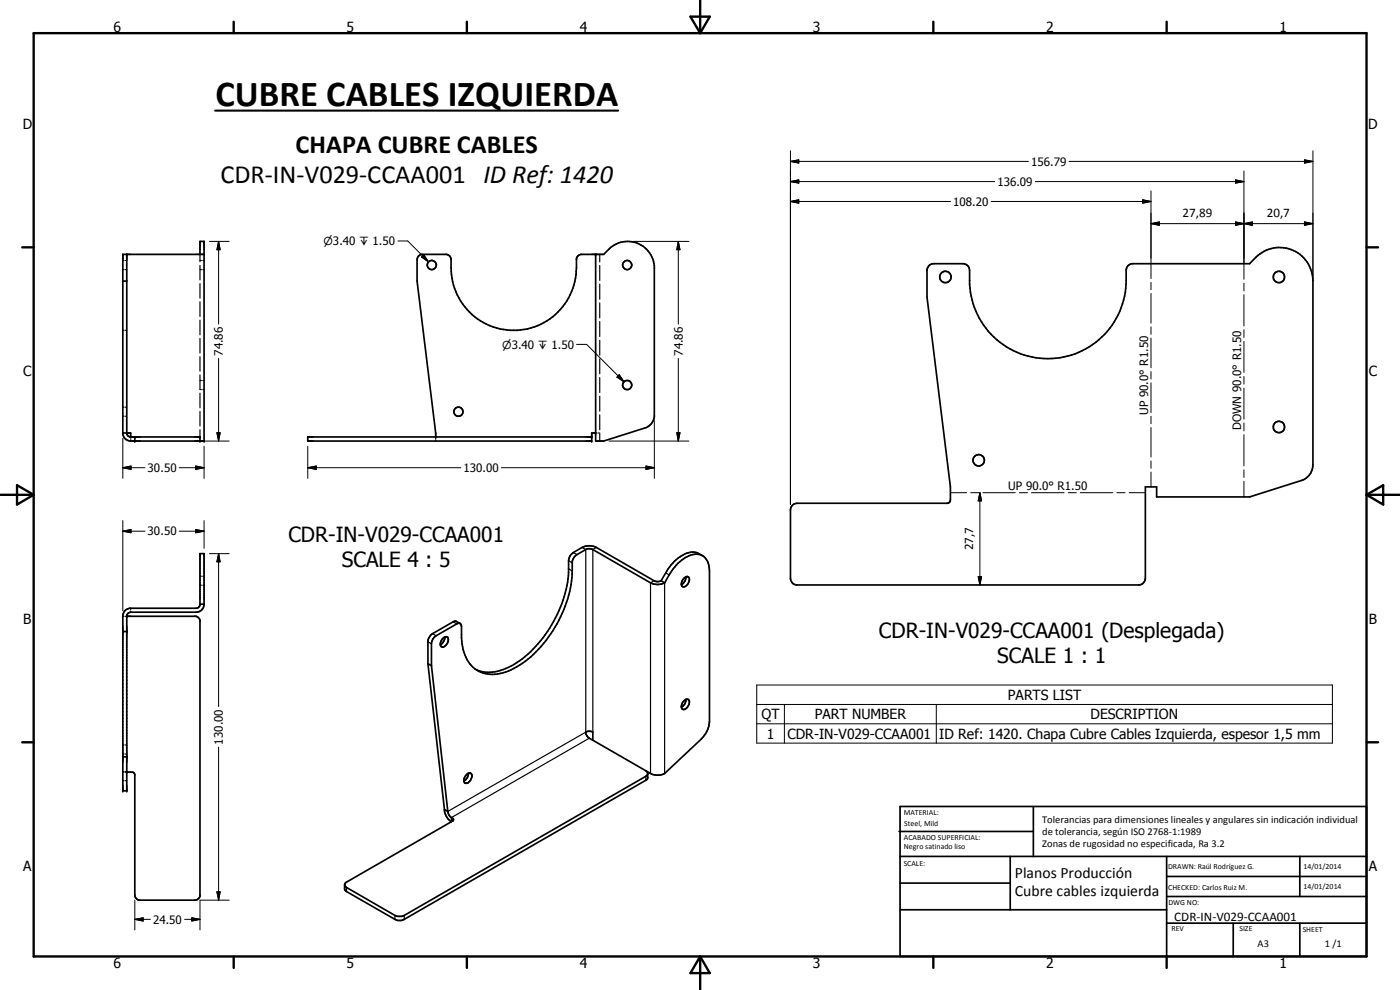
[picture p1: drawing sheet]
<svg xmlns="http://www.w3.org/2000/svg" width="420mm" height="297mm" viewBox="0 0 420 297" stroke-linecap="round" stroke-linejoin="round" font-family="sans-serif">
<g fill="#000">
<circle cx="36.9" cy="76.3" r=".25"/>
<circle cx="38" cy="76.3" r=".25"/>
<circle cx="178.8" cy="76.3" r=".25"/>
<circle cx="38" cy="129.9" r=".25"/>
<circle cx="40.5" cy="132.3" r=".25"/>
<circle cx="40.5" cy="131.1" r=".25"/>
<circle cx="60" cy="132.3" r=".25"/>
<circle cx="60" cy="131.1" r=".25"/>
<circle cx="61.2" cy="132.3" r=".25"/>
<circle cx="130.8" cy="131.1" r=".25"/>
<circle cx="177.6" cy="131.1" r=".25"/>
<circle cx="177.6" cy="132.3" r=".25"/>
<circle cx="178.8" cy="129.9" r=".25"/>
<circle cx="60" cy="166.1" r=".25"/>
<circle cx="61.2" cy="166.1" r=".25"/>
<circle cx="36.9" cy="189.5" r=".25"/>
<circle cx="38" cy="189.5" r=".25"/>
<circle cx="38" cy="184.9" r=".25"/>
<circle cx="36.9" cy="237.3" r=".25"/>
<circle cx="36.9" cy="227.1" r=".25"/>
<circle cx="38" cy="237.3" r=".25"/>
<circle cx="38" cy="227.1" r=".25"/>
<circle cx="38" cy="231.7" r=".25"/>
</g>
<g fill="none" stroke="#000" stroke-width=".51">
<path d="M38 76.3v53.9l.3 .5 .7 .4h21v1.2M60 76.3v-3.9h1.2v59.9h-22a2.44 2.44 0 0 1-2.3-2v-54h24.3M178.8 76.3v56h2.4l12.4-3.9a4 4 0 0 0 2.8-3.3v-45.3a8.1 8.1 0 0 0-13.2-5.5l-2 2h-6.9l-1 .6-.3 .5a20.4 20.4 0 0 1-4.8 15.4 18.8 18.8 0 0 1-20.8 5.1 18.8 18.8 0 0 1-12-17.6v-2.4a1.64 1.64 0 0 0-1.3-1.6h-7.6l-1 .6-.3 1v6.4l5.6 46.8M278.7 79.8l1.2-.7h9.4a1.98 1.98 0 0 1 1.7 2 24.7 24.7 0 0 0 4.2 16.4 23.5 23.5 0 0 0 26.3 9.1 23.5 23.5 0 0 0 16.5-22.5v-3a1.98 1.98 0 0 1 1.6-2h35.4l1.9-1.9a10 10 0 0 1 10.9-2.2 10 10 0 0 1 6.2 9.2v55.2a5.1 5.1 0 0 1-3.5 4.8l-15.5 4.9h-27.9v-3h-3.4v27.4a2.09 2.09 0 0 1-2 2h-102.5a2 2 0 0 1-2-2v-20.5a2 2 0 0 1 2-2h45.2l.7-.6 .1-4.3-7-57v-8zM36.9 84.3h1.1M36.9 129.9h2.3v1.2M40.5 131.1v1.2M178.8 129.9h-1.2v2.4h-85.2v-1.2h85.2M198.4 174.2l-.8 .3-1.1-.1-17.5-10.1a5 5 0 0 0-4.3 0l-2.6 1.5a3.2 3.2 0 0 0-1.5 2.5 36.5 36.5 0 0 1-13.8 29.4 15.7 15.7 0 0 1-12.7 3.7l-1.2-.5M198.4 174.2l1.1 .7M199.5 174.9a4.9 4.9 0 0 1-4.3 0l-17.5-10.1h-1.7l-2.9 1.6-.7 .6-.6 1.3a36.8 36.8 0 0 1-10.9 27.3 21.5 21.5 0 0 1-12.4 6.7 8.8 8.8 0 0 1-9.5-7.4 27.9 27.9 0 0 1-.5-7.2l-.3-.6h-.9l-6.4 3.7-.9 .8-.5 1.3v6.8M199.5 174.9l1.3-2.4a10.7 10.7 0 0 1 8.4-6.2 4 4 0 0 1 3.7 4.4v45.8a8 8 0 0 1-2.5 5.3l-10.9 10.3a4.5 4.5 0 0 1-4.3 0l-1.3-.8"/>
<path d="M205.2 173.6a.93 .93 0 0 1 1.3-.6 .93 .93 0 0 1 .3 1.4 1.84 1.84 0 0 1-2 1.6 1.77 1.77 0 0 1 .4-2.4zM205.8 173.1a2.39 2.39 0 0 1-1.3 2.3M210.9 166.8a5.2 5.2 0 0 0-6.9 .3 14.3 14.3 0 0 0-4.2 4.8l-1.4 2.3M36.9 189.5h1.1M37.5 183.2l1.4-.7h19.9l.8-.3 .4-.7v-15.4h1.2v15.2a2.38 2.38 0 0 1-2.4 2.4h-19.6l-.7 .2-.5 .7v52.7h-1.1v-52.8zM38 184.9h20.7l.8 .4 .5 .6v82.9l-.7 1.1-.6 .2h-16.9l-.6-.2-.5-.6-.2-.5v-36.3l-.3-.6-.4-.2h-1.8M60 181.3h1.2M128.4 199.1l1.1 .6M128.4 199.1l5 43.8M129.5 199.7l4.9 43.8M132.8 191.6a.9 .9 0 0 1 .9-.5 .9 .9 0 0 1 .8 .5 2.2 2.2 0 0 1-1.9 2.5 1.62 1.62 0 0 1 .2-2.5zM133.5 191.1a2.76 2.76 0 0 1-1.3 2.3"/>
<path d="M138.1 187.1l-1.2-.7-.9 .2-6.2 3.5-.7 .7-.7 1.5v6.8M205 210.6a1.08 1.08 0 0 1 1.8-.4 1.96 1.96 0 0 1-2 2.6 1.74 1.74 0 0 1 .2-2.2zM205.8 209.8l-.3 1.4-1 1M36.9 227.1h1.1M139.9 232.5a.97 .97 0 0 1 1.5-.5 .97 .97 0 0 1 0 1.6 1.63 1.63 0 0 1-1.7 1.4 1.51 1.51 0 0 1 .2-2.5zM140.5 232a2.39 2.39 0 0 1-1.3 2.3M177.9 222.1v-2.4a1.59 1.59 0 0 0-2.1 .2l.3 .8 .5 .7 17.2 9.9 .6 .7v1.5l-.2 .3-73.4 42.3-1.4 .1-.9-.4-14.7-8.4-.4-.7v-1.2M194.4 232.2l-.6 .7-72.7 41.9-.7 .2-1.6-.2-14.8-8.5a.86 .86 0 0 1-.6-.8 .86 .86 0 0 1 .6-.8l31.8-18.4 .3-.3-.1-.4a2.65 2.65 0 0 1-1.6-2.1M133.4 242.9a4.7 4.7 0 0 0 2.1 3.6M133.4 242.9l1 .6M269.8 249.5h40.3M270.1 242h140v45h-140z"/>
<path d="M270.1 257h140M303.2 257v16M310.1 242v15M350.1 257v30M390.1 257v12M270.1 265h33.1M270.1 273h80M350.1 277h60M350.1 269h60M350.1 263h60M370.1 277v10M390.1 277v10"/>
<circle cx="129.6" cy="79.5" r="1.37"/>
<circle cx="188.2" cy="79.5" r="1.36"/>
<circle cx="283.7" cy="83.1" r="1.7"/>
<circle cx="383.8" cy="83.1" r="1.71"/>
<circle cx="188.2" cy="115.5" r="1.38"/>
<circle cx="137.6" cy="123.5" r="1.36"/>
<circle cx="293.7" cy="138.1" r="1.7"/>
<circle cx="383.8" cy="128.1" r="1.7"/>
</g>
<g fill="none" stroke="#000" stroke-width=".35">
<path d="M36.9 78.1h.3M37.6 78.1h.4M60 76.3v2.2M60 79.6v4.4M60 78.1h.4M60.9 78.1h.3M180 76.3v2.3M180 79.7v4.5M36.9 80.9h.3M36.9 99.1h.3M37.6 80.9h.4M37.6 99.1h.4"/>
<path d="M60 85.1v4.4M60 90.6v4.4M60 96.1v4.4M60 80.9h.4M60.9 80.9h.3M180 85.3v4.5M180 90.9v4.5M180 96.5v4.5M60 101.5v4.4M60 107v4.4M60 112.5v4.4h.4M60 118v4.3"/>
<path d="M60 114.2h.4M60.9 116.9h.3M60.9 114.2h.3M180 102.1v4.5M180 107.7v4.4M180 113.3v4.5M180 118.9v4.5M36.9 124.9h.3M36.9 122.2h.3M37.6 124.9h.4M37.6 122.2h.4M39.2 131.1v.4"/>
<path d="M39.2 131.9v.4M60 123.4v4.4M60 128.9v2.2M130.8 131.1v.4M130.8 131.9v.4M178.8 129.9h.4M179.6 129.9h.4M180 124.5v4.4M180 130.1v2.2M60 175.6h.4M60 172.9h.4M60.9 175.6h.3"/>
<path d="M60.9 172.9h.3M170.6 168.3l1.1 .6M170.6 170.7l1.1 .6M172.1 165.8l1 .6M174.7 164.3l1.1 .6v54.8l-41.4 23.8M179 164.3l-1.1 .6v54.8M196.3 174.2l-1.1 .7v57.2M199.5 174.9v57.2M199.8 171.9l1 .6M36.9 184.9h.3M37.6 184.9h.4M39.2 182.5v.4"/>
<path d="M39.2 183.3v.4M128.4 192.6l1.1 .6M129.8 190.1l1.1 .7M136 186.6l1.1 .6M36.9 231.7h.3M36.9 226.2h.3M36.9 223.5h.3M36.9 234.2h.3M36.9 231.5h.3M37.6 231.7h.4M37.6 226.2h.4M37.6 223.5h.4"/>
<path d="M37.6 234.2h.4M37.6 231.5h.4M176.9 221.5l-41.4 23.8v1.2M193.8 232.9v1.2M135.8 245.5v.8M104 266.3v1.2M118.5 274.7v1.1M121.3 274.7v1.1"/>
</g>
<g fill="none" stroke="#000" stroke-width=".3">
<path d="M237.2 48.4l2.5-.4v.9zM237.2 54.5l2.5-.5v.9zM237.2 48.4h71.4M237.2 45.3v106.1M237.2 54.5h61.3M310.7 54.5h62.6M320.8 48.4h73.2M342.9 59.9l2.5 .6-2.5 .5zM345.4 57.3v26.3M370.8 54l2.5 .5-2.5 .4zM373.3 51.3v32.5M391.5 48l2.5 .4-2.5 .5z"/>
<path d="M394 45.3v38.9M62.9 72.4h5.9M65.6 72.4l.5 2.5h-1zM65.6 72.4v24.8M119.4 72.3h3l6.2 6.3M126.5 77.1l.7-.6 1.4 2.1zM127.2 76.5l1.4 2.1-2.1-1.5zM190 72.4h16.7M203.6 72.4l.5 2.5h-1zM203.6 72.4v24.8M237.2 60.5l2.5-.6v1.1zM237.2 60.5h48.1"/>
<path d="M297.5 60.5h47.9M345.4 67.1l2.5-.5v1zM345.4 67.1h48.6M370.8 66.6l2.5 .5-2.5 .5zM373.3 67.1l2.5-.5v1zM391.5 66.6l2.5 .5-2.5 .5zM345.4 84.7v2.2M345.4 88.1v8.9M345.4 98.1v2.2M373.3 85v2.3M373.3 88.4v9.4M373.3 98.9v2.4"/>
<path d="M65.6 107.5v24.8M173 103.3h3.1l11.2 11.3M185.8 112.4l1.5 2.2-2.1-1.4zM203.6 107.5v24.8M345.4 101.4v9M345.4 111.5v2.2M345.4 114.9v8.9M373.3 102.4v9.4M373.3 112.9v2.4M373.3 116.5v9.3M36.9 131.5v12M58.7 139.8l2.5 .5-2.5 .5z"/>
<path d="M60 132.3h8.8M61.2 133.9v9.6M65.1 129.8h1l-.5 2.5zM92.4 133.9v9.6M182.8 132.3h23.9M193.9 139.8l2.5 .5-2.5 .5zM196.4 126.2v17.3M203.1 129.8h1l-.5 2.5zM345.4 124.9v2.2M345.4 128.3v8.9M345.4 138.3v2.2M373.3 126.9v2.4"/>
<path d="M373.3 130.4v9.4M36.9 140.3l2.4-.5v1zM36.9 159.4l2.4-.5v1zM36.9 140.3h6.6M36.9 156.2v27.1M36.9 159.4h6.6M53.8 140.3h7.4M53.8 159.4h7.4M58.7 158.9l2.5 .5-2.5 .5zM61.2 156.2v8.3M92.4 140.3l2.5-.5v1zM92.4 140.3h45.9"/>
<path d="M150.5 140.3h45.9M285.2 147.8h4.9M291.3 147.8h2.5M294.1 147.8l.5 2.5h-1zM294.1 147.8v27.7M295 147.8h9.7M305.9 147.8h2.5M309.6 147.8h9.8M320.6 147.8h2.4M324.2 147.8h9.8M335.2 147.8h2.4M338.9 147.8h4.8"/>
<path d="M345.4 141.6v4.5M373.3 141v2.3M373.3 144.4v4.7M62.9 166.1h5.9M65.6 166.1l.5 2.5h-1zM65.6 166.1v45.9M293.6 173h1l-.5 2.5zM227.1 205.5h172.8v17.5h-172.8zM227.1 211.4h172.8M227.1 217.2h172.8M235.4 211.4v11.6M281 211.4v11.6"/>
<path d="M65.6 224.2v45.9M40.5 275.8l2.5-.4v1zM40.5 275.8h4.6M40.5 270.1v8.9M55.4 275.8h4.6M57.6 275.4l2.4 .4-2.4 .6zM65.1 267.6h1l-.5 2.5zM68.8 270.1h-8.8v8.9"/>
</g>
<g fill="none" stroke="#000" stroke-width=".71">
<path d="M10.1 9.9h400v277.1h-400zM70.1 6.5v3.4M140.1 6.5v3.4M207.2 5h5.8l-2.9 4.9zM210.1 0v9.9M280.1 6.5v3.4M350.1 6.5v3.4M6.7 74.2h3.4M410.1 74.2h3.5M.1 148.5h10M5.1 145.6l5 2.9-5 2.9zM410.1 148.5h10"/>
<path d="M410.1 148.5l5-2.9v5.8zM6.7 222.7h3.4M410.1 222.7h3.5M70.1 287v3.4M140.1 287v3.4M210.1 287v10M210.1 287l2.9 5h-5.8zM280.1 287v3.4M350.1 287v3.4"/>
</g>
<g fill="#000">
<path d="M237.2 48.4l2.5-.4v.9zM237.2 54.5l2.5-.5v.9zM237.2 60.5l2.5-.6v1.1zM370.8 54l2.5 .5-2.5 .4zM391.5 48l2.5 .4-2.5 .5zM65.6 72.4l.5 2.5h-1zM127.2 76.5l1.4 2.1-2.1-1.5zM203.6 72.4l.5 2.5h-1zM342.9 59.9l2.5 .6-2.5 .5zM345.4 67.1l2.5-.5v1zM370.8 66.6l2.5 .5-2.5 .5zM373.3 67.1l2.5-.5v1z"/>
<path d="M391.5 66.6l2.5 .5-2.5 .5zM185.8 112.4l1.5 2.2-2.1-1.4zM36.9 140.3l2.4-.5v1zM65.1 129.8h1l-.5 2.5zM92.4 140.3l2.5-.5v1zM203.1 129.8h1l-.5 2.5zM36.9 159.4l2.4-.5v1zM58.7 139.8l2.5 .5-2.5 .5zM58.7 158.9l2.5 .5-2.5 .5zM193.9 139.8l2.5 .5-2.5 .5zM294.1 147.8l.5 2.5h-1zM65.6 166.1l.5 2.5h-1z"/>
<path d="M293.6 173h1l-.5 2.5zM40.5 275.8l2.5-.4v1zM57.6 275.4l2.4 .4-2.4 .6zM65.1 267.6h1l-.5 2.5z"/>
</g>
<path d="M64.6 33.2h120.9" fill="none" stroke="#000" stroke-width=".63"/>
<text font-size="11" x="64.6" y="31.7">CUBRE CABLES IZQUIERDA</text>
<g font-size="7.9">
<text x="88.7" y="45.9">CHAPA CUBRE CABLES</text>
<text x="66.2" y="54.9">CDR-IN-V029-CCAA001 ID Ref: 1420</text>
</g>
<g font-size="6.3">
<text x="86.6" y="162.6">CDR-IN-V029-CCAA001</text>
<text x="102.6" y="170.1">SCALE 4 : 5</text>
<text x="263.8" y="191.5">CDR-IN-V029-CCAA001 (Desplegada)</text>
<text x="299.3" y="199.1">SCALE 1 : 1</text>
</g>
<g font-size="4.7">
<text x="304.6" y="263.5">Planos Producción</text>
<text x="304.6" y="268.9">Cubre cables izquierda</text>
</g>
<g font-size="4.2">
<text x="34" y="9.6">6</text>
<text x="104" y="9.6">5</text>
<text x="174" y="9.6">4</text>
<text x="244" y="9.6">3</text>
<text x="314" y="9.6">2</text>
<text x="384" y="9.6">1</text>
<text x="6.8" y="38.7">D</text>
<text x="410.6" y="38.7">D</text>
<text x="7" y="112.9">C</text>
<text x="410.8" y="112.9">C</text>
<text x="7" y="187.1">B</text>
<text x="410.8" y="187.1">B</text>
<text x="228.5" y="215.8">QT</text>
<text x="244.5" y="215.8">PART NUMBER</text>
<text x="302.5" y="210">PARTS LIST</text>
<text x="327.3" y="215.8">DESCRIPTION</text>
<text x="230.1" y="221.6">1</text>
<text x="236.3" y="221.6">CDR-IN-V029-CCAA001</text>
<text x="281.9" y="221.7">ID Ref: 1420. Chapa Cubre Cables Izquierda, espesor 1,5 mm</text>
<text x="7" y="261.4">A</text>
<text x="410.8" y="261.4">A</text>
<text x="34" y="290.4">6</text>
<text x="104" y="290.4">5</text>
<text x="174" y="290.4">4</text>
<text x="244" y="290.4">3</text>
<text x="314" y="290.4">2</text>
<text x="384" y="290.4">1</text>
</g>
<g font-size="3.9">
<text x="354.9" y="65.1">27,89</text>
<text x="380.2" y="65.1">20,7</text>
<text x="292" y="165.1" transform="rotate(-90 292 165.1)">27,7</text>
<text x="352.4" y="276.3">CDR-IN-V029-CCAA001</text>
</g>
<g font-size="3.5">
<text x="309.4" y="49.7">156.79</text>
<text x="299.3" y="55.8">136.09</text>
<text x="286.1" y="61.8">108.20</text>
<text x="66.9" y="106.8" transform="rotate(-90 66.9 106.8)">74.86</text>
<text x="204.9" y="106.8" transform="rotate(-90 204.9 106.8)">74.86</text>
<text x="344.6" y="124.5" transform="rotate(-90 344.6 124.5)">UP 90.0° R1.50</text>
<text x="372.5" y="129.1" transform="rotate(-90 372.5 129.1)">DOWN 90.0° R1.50</text>
<text x="44.3" y="141.6">30.50</text>
<text x="139.1" y="141.6">130.00</text>
<text x="302.6" y="147">UP 90.0° R1.50</text>
<text x="44.3" y="160.7">30.50</text>
<text x="66.9" y="223.4" transform="rotate(-90 66.9 223.4)">130.00</text>
<text x="45.9" y="277.2">24.50</text>
</g>
<g font-size="3.3">
<text x="97.1" y="73.6">n3.40 x 1.50</text>
<text x="150.7" y="104.6">n3.40 x 1.50</text>
</g>
<g font-size="3.1">
<text x="312.7" y="246.8">Tolerancias para dimensiones lineales y angulares sin indicación individual</text>
<text x="312.7" y="250.4">de tolerancia, según ISO 2768-1:1989</text>
<text x="312.7" y="254">Zonas de rugosidad no especificada, Ra 3.2</text>
<text x="377.4" y="284.1">A3</text>
<text x="397.6" y="284.2">1 /1</text>
</g>
<g font-size="2.4">
<text x="271.2" y="244.4">MATERIAL:</text>
<text x="271.3" y="252">ACABADO SUPERFICIAL:</text>
<text x="271.4" y="247.9">Steel, Mild</text>
<text x="271.3" y="254.6">Negro satinado liso</text>
<text x="271.2" y="259.7">SCALE:</text>
<text x="350.6" y="260.8">DRAWN: Raúl Rodríguez G.</text>
<text x="391.2" y="260.6">14/01/2014</text>
<text x="350.6" y="267">CHECKED: Carlos Ruiz M.</text>
<text x="391.2" y="266.7">14/01/2014</text>
<text x="350.6" y="271.4">DWG NO:</text>
<text x="351.6" y="279.3">REV</text>
<text x="372" y="279.4">SIZE</text>
<text x="391" y="279.6">SHEET</text>
</g>
</svg>
